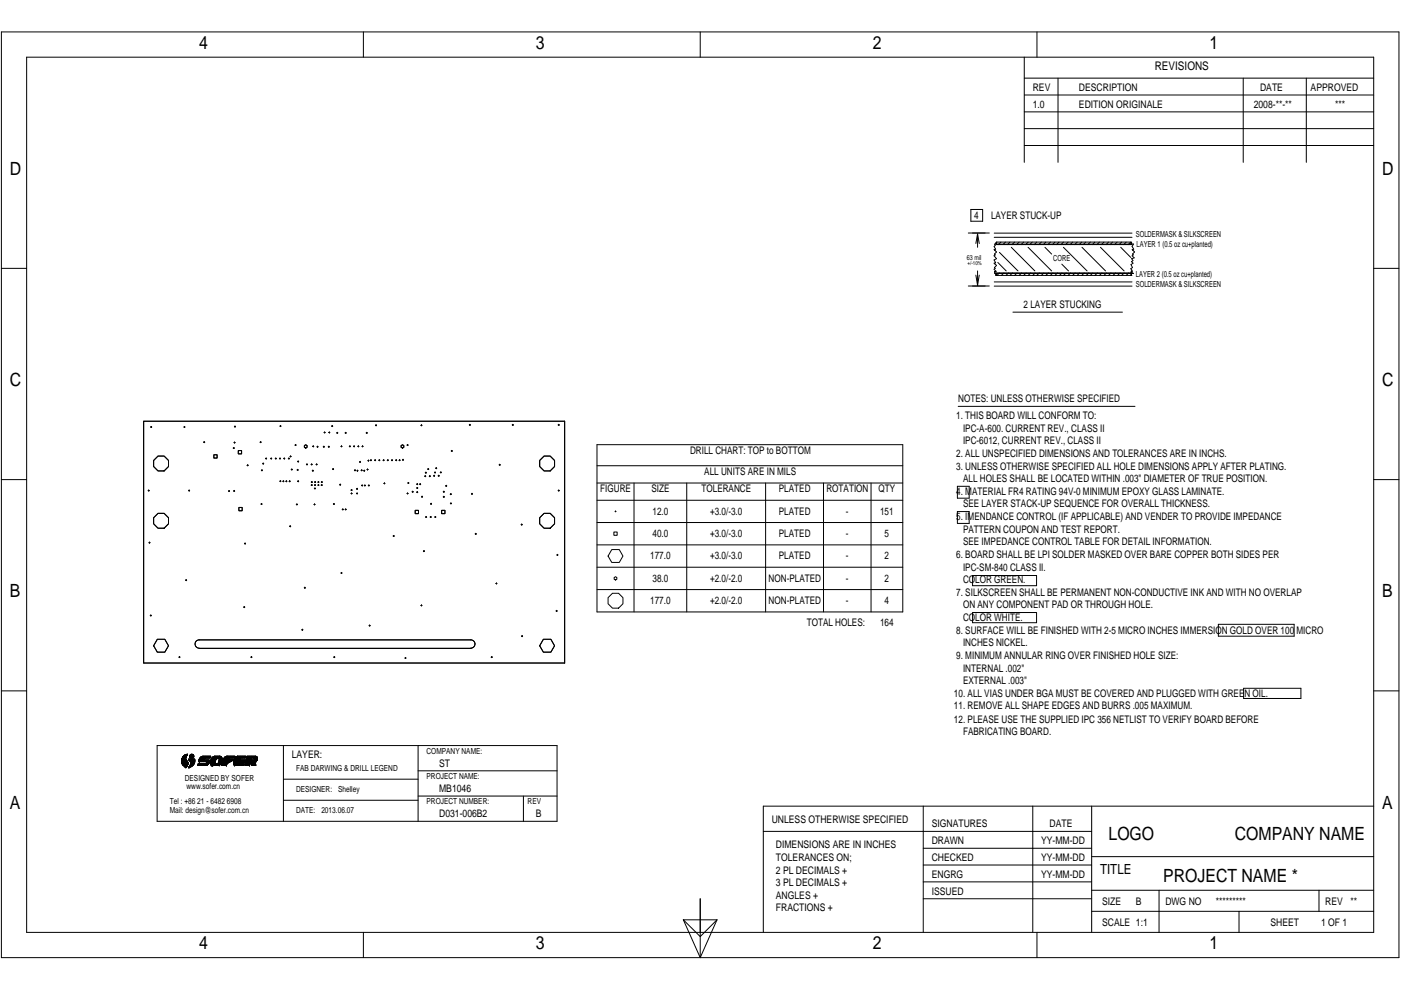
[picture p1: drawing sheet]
<svg xmlns="http://www.w3.org/2000/svg" width="297mm" height="210mm" viewBox="0 0 297 210" stroke-linecap="round" stroke-linejoin="round" font-family="sans-serif">
<g fill="none" stroke="#000" stroke-width=".21">
<path d="M.3 6.8h296.3v196.3h-296.3zM5.6 12.1h285.7v185.7h-285.7zM77 6.8v5.3M148.5 6.8v5.3M217.2 12.1v22.3M217.2 16.6h74.1M219.9 6.8v5.3M224.3 16.6v17.8M263.6 16.6v17.8M277 16.6v17.8M217.2 30.9h74.1M217.2 27.3h74.1"/>
<path d="M217.2 23.7h74.1M217.2 20.2h74.1M.3 56.9h5.3M205.3 49.4h4.5M205.8 44.4h2.5v2.5h-2.5zM206.9 58.4l.4 2.1M207.3 57.5v3M207.3 49.6v2.9M207.3 49.6l-.4 2M207.3 49.6l.3 2M207.6 58.4l-.3 2.1M210.8 55.2l.3 .5"/>
<path d="M210.8 57.1l.4 .5M210.8 54.3l.5 .6-.5 .2M210.8 50.3h29.2M210.8 59.8h29.2M210.8 49.4h29.2M210.8 53l.5 .4-.5 .5 .2 .2-.2 .2M211.1 55.7l-.3 .1 .5 .5-.5 .4 .2 .2-.2 .2M211.1 52.9l-.3 .1 .2 .2M211.1 51.6l.2-.1-.2 .1M211.1 51.6l.2 .3h28.7l-.3-.1M211.4 51.4l-.1 .1 28.6-.1-.2 .2h.3v.2M211.6 55.7l1.7 1.8"/>
<path d="M211.9 57.9l-.5 .5M211.9 53.5l3.9 4M212.2 51.4l-.5 .5M212.8 57.9l-.5 .5M213.2 51.4l-.6 .5M213.8 57.9l-.5 .5M214.1 51.4l-.5 .5M214.4 52.5l5 5M214.7 57.9l-.6 .5M215.1 51.4l-.5 .5M215.6 57.9l-.5 .5M216.1 51.4l-.6 .5"/>
<path d="M216.6 57.9l-.5 .5M217 51.4l-.5 .5M217.6 57.9l-.6 .5M218 52.5l5 5M218 51.4l-.5 .5M218.5 57.9l-.5 .5M218.9 51.4l-.6 .5M219.5 57.9l-.5 .5M219.8 51.4l-.5 .5M220.4 57.9l-.6 .5M220.8 51.4l-.5 .5M221.3 57.9l-.5 .5"/>
<path d="M221.5 52.5l1.5 1.4M221.7 51.4l-.5 .5M222.3 57.9l-.6 .5M222.7 51.4l-.5 .5M223.2 57.9l-.5 .5M223.7 51.4l-.6 .5M224.2 57.9l-.5 .5M224.5 51.4l-.5 .5M225.1 56l1.4 1.5M225.2 57.9l-.6 .5M225.5 52.5l5 5M225.5 51.4l-.5 .5"/>
<path d="M226 57.9l-.5 .5M226.5 51.4l-.6 .5M227 57.9l-.5 .5M227.4 51.4l-.5 .5M228 57.9l-.6 .5M228.4 51.4l-.5 .5M228.9 57.9l-.5 .5M229.4 51.4l-.6 .5M229.4 52.5l5 5M229.9 57.9l-.5 .5M230.2 51.4l-.5 .5M230.8 57.9l-.5 .5"/>
<path d="M231.2 51.4l-.6 .5M231.7 57.9l-.5 .5M232.1 51.4l-.5 .5M232.7 57.9l-.6 .5M233.1 51.4l-.5 .5M233.3 52.5l5 5M233.6 57.9l-.5 .5M234.1 51.4l-.6 .5M234.6 57.9l-.5 .5M235 51.4l-.5 .5M235.6 57.9l-.6 .5M235.9 51.4l-.6 .5"/>
<path d="M236.5 57.9l-.5 .5M236.9 51.4l-.6 .5M237.5 57.9l-.5 .5M237.6 52.5l2.2 2.1M237.8 51.4l-.5 .5M238.4 57.9l-.6 .5M238.8 51.4l-.6 .5M239.3 57.9l-.5 .5M239.7 58.4l.2-.5h-28.8l.2 .1-.2 .4h28.9M239.7 51.4l-.5 .5M240 52.3l.3-.5h-29.4l.1 .3-.2 .2 .3 .6M240 54.3l.5 .4-.6 .2 .3 .3"/>
<path d="M240 52.3l.4 .6-.4 .1 .3 .2M240.1 53l.5 .4-.5 .5 .2 .2-.3 .2M240.2 55.3l-.3 .2 .3 .3-.4 .3 .3 .6-.3 .3 .2 .3-.2 .3 .3 .1-.3 .1 .5 .2h-29.4v-.4h.3l-.3 .2M291.3 56.9h5.3M205.3 60.7h4.5M210.8 60.7h29.2M214.8 66.2h23.2M31.9 90.6h.3M32.1 90.4v.3M39 90.6h.2M39.1 90.4v.3M43.2 93.8h.2"/>
<path d="M43.3 93.7v.2M45.3 96.5h.7v.7h-.7zM49.4 95h.3M49.6 94.9v.2M49.6 93.9h.2M49.7 90.5h.2M49.7 93.7v.3M49.8 90.4v.2M50.5 95.6h.7v.7h-.7zM52.4 98.7h.2M52.5 98.6v.2M55.1 93.8h.3"/>
<path d="M55.3 93.7v.2M55.4 99.8h.2M55.5 99.6v.3M55.7 98.3h.2M55.8 98.2v.2M56.3 97.3h.2M56.4 97.1v.3M57.4 97.3h.2M57.5 97.1v.3M58.4 97.3h.2M58.5 97.1v.3M59.2 97.3h.3"/>
<path d="M59.3 90.4h.3M59.4 97.1v.3M59.5 90.3v.2M60.2 97.3h.2M60.3 97.1v.3M61.1 97.3h.3M61.3 97.1v.3M61.5 96.8h.2M61.6 96.7v.2M61.7 99.6h.3M61.9 99.5v.2M62.5 94.4h.3"/>
<path d="M62.7 94.3v.2M63 99.7h.2M63.1 97.9h.2M63.1 99.5v.3M63.2 97.8v.2M64.5 94.5l.3-.2 .3 .2v.4l-.3 .1-.3-.1zM65 98.5h.2M65.1 98.4v.2M66 98.5h.2M66.1 98.4v.2M66.2 99.8h.2M66.3 94.7h.2"/>
<path d="M66.3 99.7v.2M66.4 94.6v.2M67 98.5h.2M67.1 98.4v.2M67.2 94.8h.2M67.3 94.6v.3M68.5 94.8h.3M68.7 94.6v.3M68.7 91.7h.2M68.8 91.6v.2M69.6 94.8h.2M69.7 91.7h.2"/>
<path d="M69.7 94.6v.3M69.8 91.6v.2M70.3 90.4h.2M70.4 90.3v.2M70.5 99.5h.2M70.6 99.4v.2M71.4 91.8h.2M71.5 91.7v.2M72.3 94.7h.2M72.4 94.6v.2M73.2 91.8h.2M73.3 91.7v.2"/>
<path d="M74.1 94.7h.2M74.2 94.6v.2M74.9 94.7h.3M75.1 94.6v.2M75.1 99.8h.3M75.3 99.6v.3M75.7 99.8h.2M75.8 99.7v.2M75.9 94.7h.2M76 94.6v.2M76.2 98h.3M76.3 97.9v.2"/>
<path d="M76.6 99.8h.2M76.7 99.6v.3M76.7 94.7h.3M76.9 94.6v.2M77.1 99.8h.2M77.2 99.7v.2M77.6 91.8h.3M77.8 91.7v.2M77.8 99.6h.2M77.9 99.5v.2M78 97.7h.2M78.1 97.6v.2"/>
<path d="M78.5 97.6h.3M78.7 97.5v.2M79.4 97.6h.2M79.5 97.5v.2M79.6 90.2h.2M79.7 90.1v.2M80.3 97.6h.2M80.4 97.5v.2M81.2 97.6h.2M81.3 97.5v.2M82.1 97.6h.2M82.2 97.5v.2"/>
<path d="M83 97.6h.2M83.1 97.5v.2M83.9 97.6h.2M84 97.5v.2M84.6 97.6h.2M84.7 97.5v.2M85 94.5l.3-.2 .3 .2v.4l-.3 .1-.3-.1zM85.3 97.5h.3M85.4 97.4v.2M86.3 94.4h.2M86.4 94.3v.2M89.2 90.2h.3"/>
<path d="M89.4 90.1v.2M90.7 99.5h.2M90.8 99.4v.2M92.4 99.3h.2M92.5 99.2v.2M95.7 95.7h.2M95.8 95.5v.3M99.5 90.1h.2M99.6 90v.2M105.8 98.6h.3M106 98.5v.2M108.6 90.1h.2"/>
<path d="M108.7 90v.2M118.3 90.1h.3M118.5 90v.2M119.7 89.3h-89.2v51.3h89.2M119.7 89.3v51.3M126.6 94.3h64.8v35.5h-64.8zM126.6 98.8h64.8M203.2 86.2h37.4M.3 101.7h5.3M31.4 104.1h.2M31.5 103.9v.3M31.6 115.1h.2"/>
<path d="M31.7 115v.2M40 104.1h.2M40.1 103.9v.3M48.4 104.2h.3M48.6 104v.3M49.5 104.1h.3M49.7 104v.2M50.6 107.6h.7v.7h-.7zM51.8 115.3h.3M52 115.2v.2M55.3 106.9h.3M55.5 106.8v.2"/>
<path d="M59.3 102.1h.3M59.5 101.9v.3M60 102.1h.2M60.1 102v.2M60.6 102.1h.2M60.7 102v.2M61.3 102.1h.2M61.4 111.6h.2M61.4 102v.2M61.5 111.5v.2M62.8 107h.3M62.9 106.9v.2"/>
<path d="M63.1 102.1h.2M63.2 102v.2M66 102.9h.2M66 102.3h.2M66.1 102.8v.2M66.1 102.1v.3M66.6 107h.2M66.7 103.6h.2M66.7 102.9h.2M66.7 106.9v.2M66.7 102.3h.2M66.8 103.5v.2"/>
<path d="M66.8 102.8v.2M66.8 102.1v.3M67.4 102.3h.2M67.4 102.9h.2M67.5 102.1v.3M67.5 102.8v.2M68.1 102.9h.2M68.1 102.3h.2M68.2 102.8v.2M68.2 102.1v.3M70.7 106.9h.2M70.8 106.8v.2"/>
<path d="M72 102.8h.2M72.1 102.7v.2M72.6 108.1h.2M72.7 107.9v.3M73.2 108.1h.2M73.3 107.9v.3M74.4 104.7h.3M74.4 103.9h.3M74.5 103.8v.3M74.5 104.5v.3M75.6 104.7h.2M75.6 103.7h.2"/>
<path d="M75.7 103.6v.2M75.7 104.5v.3M76.7 103h.2M76.8 102.8v.3M77.2 103h.3M77.4 102.8v.3M78.1 103h.2M78.2 102.8v.3M81.4 102.5h.2M81.5 102.4v.2M83.4 113.7h.2M83.5 113.6v.2"/>
<path d="M86.3 104.7h.2M86.4 104.5v.3M86.5 102.4h.2M86.6 102.3v.3M87.4 104.3h.2M87.5 104.2v.2M88 108.2h.7v.7h-.7zM88.3 104.4h.3M88.3 102.7h.3M88.3 103.5h.3M88.5 102.6v.2M88.5 103.4v.2"/>
<path d="M88.5 104.3v.2M89 102.7h.2M89.1 102.6v.2M89.4 105.4h.2M89.5 105.2v.3M89.8 116.9h.2M89.9 116.8v.2M90 101h.3M90.2 100.9v.2M90.2 100.3h.2M90.2 109.7h.3M90.3 100.1v.3"/>
<path d="M90.4 109.5v.3M91 101h.2M91.1 100.9v.2M91.2 109.7h.2M91.3 106.9h.2M91.3 109.5v.3M91.4 106.7v.3M91.9 100.9h.3M92.1 100.8v.2M92.1 100.2h.2M92.2 109.7h.2M92.2 100.1v.2"/>
<path d="M92.3 109.5v.3M92.9 100.9h.2M93 100.8v.2M93.3 100.2h.3M93.5 100.1v.2M93.6 108.2h.7v.7h-.7zM94 104.3h.2M94 105.4h.2M94.1 104.2v.2M94.1 105.3v.2M94.5 103.1h.2M94.6 102.9v.3"/>
<path d="M95.5 104.8h.2M95.5 106.8h.2M95.6 104.7v.2M95.6 106.7v.2M99.9 104.8h.3M100.1 104.6v.3M100.8 113.2h.2M100.9 113.1v.2M110.5 111.3h.2M110.6 111.1v.3M118.1 117.7h.2M118.2 117.6v.2"/>
<path d="M118.3 104.1h.3M118.5 103.9v.3M126.6 115.6h64.8M126.6 110.8h64.8M126.6 106.1h64.8M126.6 102.4h64.8M129.7 116.6h1.6l.8 1.3-.8 1.4h-1.6l-.8-1.4zM130.2 112.8h.6v.7h-.6zM130.4 108.5h.2M130.5 108.4v.2M134.4 102.4v27.4M145.6 102.4v27.4"/>
<path d="M162.3 102.4v27.4M174.6 102.4v27.4M184.7 102.4v27.4M203 108.5h2.5v2.5h-2.5zM203 103.1h2.5v2.6h-2.5zM291.3 101.7h5.3M31.9 130.6h.2M32 130.4v.3M33.4 135.6h1.5l.8 1.4-.8 1.3h-1.5l-.8-1.3zM37.9 139.4h.3M38.1 139.3v.2M39.3 123.1h.3"/>
<path d="M39.5 122.9v.3M42.2 137.5h57.6h-57.6M51.7 128.8h.2M51.8 128.7v.2M53.2 139.4h.2M53.3 139.3v.2M64 133.6h.2M64.1 133.5v.2M64.5 124.7h.2M64.6 124.5v.3M70.8 139.4h.2M70.9 139.3v.2"/>
<path d="M72.3 121.5h.2M72.4 121.4v.2M78.3 132.7h.2M78.4 132.6v.2M85.8 139.6h.3M86 139.4v.3M89.2 128.4h.3M89.4 128.3v.2M99.8 135.7a.88 .88 0 0 1 .9 .9 .88 .88 0 0 1-.9 .9 .88 .88 0 0 0 .9-.9 .88 .88 0 0 0-.9-.9zM99.8 135.7h-57.6a.88 .88 0 0 0-.8 .9 .88 .88 0 0 0 .8 .9M104.1 139.4h.3M104.3 139.3v.2"/>
<path d="M105.1 123.8h.3M105.3 123.6v.3M110.6 134.9h.2M110.7 134.8v.2M115.2 135.6h1.6l.8 1.4-.8 1.3h-1.6l-.8-1.3zM117.9 129.6h.2M118 129.5v.2M126.6 125.1h64.8M126.6 120.3h64.8M130.2 122.5l.3-.2 .3 .2v.4l-.3 .1-.3-.1zM206.2 122.1h13.6v2.1h-13.6zM206.2 129.9h13.6v2.2h-13.6z"/>
<path d="M258.3 132.4h16.1v2.5h-16.1zM.3 146.5h5.3M33.3 158.1h84.8v16.1h-84.8zM39.6 160l-1 1.1M39.6 160h.1M39.7 160l-1.2 1.1M39.7 160h.1M39.7 160l-1.2 1.2M39.7 160v.1M39.7 160h-.2M40.5 160l-.3 .3M40.6 160l-.4 .3"/>
<path d="M40.6 160l-.4 .4M40.7 160l-.5 .5M40.8 160l-.6 .6M40.8 160l-.5 .7M60.1 158.1v16.1M88.6 158.1v16.1M263.7 146h12.1v2.1h-12.1zM291.3 146.5h5.3M38.5 161.5h.1M38.5 161.4h.1M38.5 161.3h.1M38.5 161.2h.1"/>
<path d="M38.5 161.1h.1M38.5 161.1v.5M38.5 161.6h.1M38.6 161h.1M38.6 161.1h.1M38.6 161.7h.1M38.6 161.6h.1M38.6 161.6v.3M38.6 160.9h.1M38.6 161.8h.1M38.6 160.9v.2M38.6 161.9h.1"/>
<path d="M38.6 160.8h.1M38.6 161.9v.1M38.6 160.8v.1M38.6 162h.1M38.7 160.8h.1M38.7 160.7h.1M38.7 162h.1M38.7 162v.1M38.7 160.7l-.1 .1M38.7 162.1h.1M38.7 160.7v.1M38.7 160.6h.1"/>
<path d="M38.7 162.1l.1 .1M38.8 160.6h.1M38.8 160.6l-.1 .1M38.8 162.2h.1M38.8 162.1h.1M38.8 160.5h.1M38.8 160.6h-.1M38.8 160.5v.1M38.8 162.2l.1 .1M38.8 162.3h.1M38.9 160.5h.1M38.9 160.4h.1"/>
<path d="M38.9 160.4l-.1 .1M38.9 162.3h.1M38.9 162.3l.1 .1M38.9 162.4h.1M39 160.4h.1M39 160.3h.1M39 160.3l-.1 .1M39 162.4h.1M39 162.4v.1M39 162.5h.1M39.1 160.3h-.1M39.1 160.3h.1"/>
<path d="M39.1 162.5h.1M39.1 160.2h.1M39.1 160.3l-.3 .2M39.2 160.2h.1M39.2 160.2l-.1 .1M39.2 162.5h.1M39.2 162.6h.1M39.2 162.5v.1M39.2 160.2l-.5 .5M39.2 160.1v.1M39.2 160.1h.1M39.2 162.6h.2"/>
<path d="M39.3 160.1h.1M39.3 162.6h.1M39.3 160.1l-.6 .6M39.3 160.1h-.1M39.4 161l-.8 .8M39.4 160.8l-.8 .9M39.4 160.9l-.8 .8M39.4 160.7l-.9 .9M39.4 160.8l-.9 .8M39.4 160.1h.1M39.4 160.1l-.8 .7M39.4 161h.1"/>
<path d="M39.4 160.9h.1M39.4 160.8h.1M39.4 160.7h.1M39.4 162.7h.1M39.4 162.6h.1M39.4 162.6v.1M39.4 160.6l-.9 .9M39.4 160.6h.1M39.4 160.6v.5M39.4 160.6v.1M39.4 161.1h.1M39.4 161.1l-.8 .8"/>
<path d="M39.4 161.1l-.8 .7M39.4 160.5l-.9 1M39.4 160.5h.1M39.4 161.1l.1 .1M39.4 160.1l-.8 .8M39.4 161.2h.1M39.5 161.2l-.9 .8M39.5 160.1h.1M39.5 160h.1M39.5 160.1h-.2M39.5 160v.1M39.5 160.5h.1"/>
<path d="M39.5 160.4h.1M39.5 160.4l-.1 .2M39.5 161.2h.1M39.5 162.7h.1M39.5 160.4l-.1 .1M39.5 162.6h.1M39.5 161.2v.1M39.5 161.2l-.8 .8M39.5 160.4l-1 1M39.5 160.3h.1M39.5 161.2l-.8 .9M39.5 161.3h.1"/>
<path d="M39.5 160.3v.1M39.5 162.6v.1M39.5 160.3l-1 1M39.5 161.3l-.8 .8M39.6 160.2h.1M39.6 160.3h.1M39.6 160.3h-.1M39.6 160.2l-.1 .1M39.6 162.6h.1M39.6 162.5h.1M39.6 162.5l-.1 .1M39.6 161.3h.1"/>
<path d="M39.6 161.3l-.8 .9M39.6 160l-1 1M39.6 162.5l-.2 .2M39.6 161.3v.1M39.6 162.5l-.1 .2M39.6 161.4h.1M39.6 161.4l-.8 .8M39.6 160.2l-1.1 1M39.6 160.1h.1M39.6 162.4v.1M39.6 160.1v.1M39.6 162.4h.1"/>
<path d="M39.6 161.4l-.8 .9M39.6 161.4l.1 .1M39.7 161.5l-.8 .8M39.7 160.1h.1M39.7 160.1h-.1M39.7 162.4l-.3 .3M39.7 162.4h.1M39.7 162.4h-.1M39.7 161.5h.1M39.7 162.3h.1M39.7 162.3l-.1 .1M39.7 161.5v.1"/>
<path d="M39.7 162.3l-.3 .3M39.7 161.6l-.8 .8M39.7 162.3v.1M39.7 161.6h.1M39.7 161.6l-.7 .8M39.7 162.2h.1M39.8 162.2h.1M39.8 162.2l-.1 .1M39.8 161.6h.1M39.8 162.2l-.5 .4M39.8 161.6l-.8 .8M39.8 161.7h.1"/>
<path d="M39.8 161.6v.2M39.8 161.7l-.8 .8M39.8 162.1h.1M39.8 162.1l-.5 .5M39.8 161.8l-.7 .7M39.8 161.8h.1M39.8 162.1v.1M39.9 162l-.6 .6M39.9 161.9l-.7 .7M39.9 162l-.7 .6M39.9 161.8l-.8 .7M39.9 162h.1"/>
<path d="M39.9 161.9h.1M39.9 161.8h.1M39.9 161.8v.2M40 161h.1M40 161h1.3l-.8 .8M40 161v.1M40 161.1h.1M40 162.8h.1M40.1 162.8h.1M40.1 162.7h.1M40.1 161.1h.1M40.1 161.1v.1"/>
<path d="M40.1 161l-.1 .1M40.1 162.7v.1M40.1 162.7l-.1 .1M40.1 161.2h.1M40.1 162.6h.1M40.1 162.6v.1M40.2 162.6h.1M40.2 162.5h.1M40.2 161.2h.1M40.2 161.3h.1M40.2 161.2v.1M40.2 162.5v.1"/>
<path d="M40.2 161.3l.1 .1M40.2 162.4h.1M40.2 161l-.1 .2M40.3 162.4h.1M40.3 162.4l-.1 .1M40.3 161.4h.1M40.3 162.4h-.1M40.3 161l-.2 .2M40.3 162.3h.1M40.3 162.3v.1M40.3 161.4l.1 .1M40.3 162.2h.1"/>
<path d="M40.3 161.5h.1M40.4 162.2h.1M40.4 162.2l-.1 .1M40.4 161l-.3 .2M40.4 161.5h.1M40.4 161.5v.1M40.4 162.1h.1M40.4 162.1v.1M40.4 161.6h.1M40.4 161.6l.6-.6-.6 .6M40.4 160l-.1 .2M40.4 161.6v.5"/>
<path d="M40.4 162l.9-.8-.9 .9M40.4 162h.1M40.4 161l-.2 .3M40.4 161.7h.1M40.5 161.9l.8-.8-.8 .8M40.5 161.9h.1M40.5 161.8h.1M40.5 161.7h.1M40.5 161l-.3 .3M40.6 161l-.3 .3M40.6 161l-.3 .4M40.7 160.9l.4-.5-.4 .5"/>
<path d="M40.7 161l-.4 .4M40.8 161l-.4 .5M40.9 161l-.5 .5M40.9 160.1l-.6 .6 .7-.6M41 160.1l-.6 .7 .6-.6M41 162.2l-.2 .3M41 161l-.6 .6M41.1 160.2l-.7 .6M41.1 160.6l-.2 .2M41.1 160.3l-.6 .6M41.1 160.3l-.5 .6M41.1 160.4l-.5 .5"/>
<path d="M41.1 160.5l-.3 .4 .3-.3M41.1 162.1l-.4 .5M41.1 161l-.7 .7M41.2 162l-.6 .6M41.2 161l-.7 .8M41.2 161.9l-.7 .7M41.2 161.9l-.8 .8M41.2 161l.1 .2a1.37 1.37 0 0 1-1.3 1.5M41.3 161l-.8 .8M41.3 161.8l-.9 .9M41.3 161.1l-.8 .9M41.3 161.6l-1.1 1.2"/>
<path d="M41.3 161.7l-1 1M41.3 161.5l-1.2 1.3M41.3 161.5l-1.2 1.2M41.3 161.4l-1.2 1.2M41.3 161.3l-1 1.1M41.3 161.3l-1 1M41.3 161.2l-.9 1M42.1 162l-.1 .1M42.2 162l-.2 .2M42.2 161.4v.1M42.2 161.3h.1M42.2 162l-.3 .2"/>
<path d="M42.2 161.4h.1M42.2 161.1v.3M42.2 162.3l.5-.3-.4 .3M42.2 161.5h.1M42.2 162l-.3 .3M42.3 161l-.1 .1M42.3 161.5h.1M42.3 161.5l1.1-1.1-1.1 1.1M42.3 161.5h1.5M42.4 162l-.4 .3M42.5 162l-.4 .3 .3-.3M42.6 162l-.4 .3"/>
<path d="M42.7 160.5l-.4 .4M42.7 162l-.3 .3M42.8 160.5l-.5 .5M42.8 160.4l-.5 .6M42.8 160.4l-.6 .7M42.9 160.4h-.1M42.9 162l-.5 .3M42.9 160.4l-.7 .7M43 162l-.5 .3M43 160.4l-.8 .8M43 162l-.4 .3M43.1 162l-.4 .3"/>
<path d="M43.1 160.4l-.9 .9M43.2 161.5l.3-.3-.3 .3M43.2 162l-.4 .3M43.2 160.4l-1 1M43.2 161.1l-.4 .4 .4-.3M43.2 161.1l-.5 .4M43.2 161.1h.1M43.2 161v.2M43.2 161.2h.1M43.2 161.2h1.1M43.2 161l-.6 .5 .6-.5M43.3 161.2l-.4 .3"/>
<path d="M43.3 160.9l-.1 .1M43.3 162l-.4 .3M43.3 160.4l-1.1 1.1M43.3 161.2l-.3 .3M43.3 161.5l.4-.3-.3 .3M43.4 161.2l-.4 .3M43.4 162l-.5 .3M43.4 162l-.4 .3M43.5 161.2l-.4 .3M43.5 161.5l.3-.3-.3 .3M43.5 160.8h-.1M43.5 160.4l-1.2 1.1"/>
<path d="M43.5 160.8h.1M43.5 160.4l-1.1 1.1M43.5 162l-.4 .3 .4-.3M43.6 162h-1.6l-.1 .3M43.6 161.9h.1M43.6 161.2l-.4 .3M43.6 160.4l-1.2 1.1M43.7 161.9h-.1M43.7 161.9l-.5 .4 .4-.4M43.7 160.4l-1.2 1.1M43.7 161.5l.3-.3-.3 .3M43.7 162.3l.7-.7-.7 .7"/>
<path d="M43.7 161.9h.1M43.7 161.2l-.3 .3M43.7 162.3h-1.8M43.7 160.4l-1.1 1.1M43.8 161.5h.1M43.8 161.8l-.1 .1M43.8 162.3h-.1M43.8 160.4l-.5 .5 .1-.1M43.8 161.8h.1M43.8 161.6h.1M43.8 161.5v.3M43.8 160.4l-.4 .4"/>
<path d="M43.8 161.7h.1M43.8 162.3h.1M43.9 160.8l.3-.4-.3 .4M43.9 160.4l-.4 .4M43.9 161.2l-.3 .3M44 161.2l-.4 .3M44 162.2h.1M44 162.2l-.2 .1M44 160.4l-.4 .4M44 160.4l-.3 .4 .4-.4M44.1 161.2l-.3 .3M44.2 162.1h.1"/>
<path d="M44.2 160.4l-.4 .4M44.2 161.2l-.4 .4M44.3 161.2l-.5 .5M44.3 161.2l.1 .1M44.3 161.9l-.3 .3M44.3 161.2h.1M44.3 160.4l-.4 .4M44.3 161.2l-.5 .6M44.3 161.9l-.1 .1M44.3 161.9l-.4 .4M44.4 161.8l-.6 .5M44.4 161.3l-1.1 1"/>
<path d="M44.4 161.3h.1M44.4 161.8h.1M44.4 161.7l-.6 .6M44.4 161.4h.1M44.4 161.7v.1M44.4 161.3v.4M44.4 161.4l-.9 .9M44.4 160.4l-.4 .4M44.4 161.5l-.8 .8M44.4 161.4l-1 .9M44.5 160.4l-.4 .4M44.6 160.4l-.5 .4"/>
<path d="M44.6 160.7v.1M44.6 160.8h-1.1M44.6 161.8h.1M44.6 161.7h.1M44.6 161.6h.1M44.6 161.6v.4M44.6 160.6l-.1 .2M44.6 160.4l-.4 .4M44.6 162h.1M44.6 161.9h.1M44.6 162l.1 .1M44.7 161.5h.1"/>
<path d="M44.7 161.6h.1M44.7 160.5l-.3 .3M44.7 162.1h.1M44.7 162.1v.1M44.7 160.4l-.1 .4M44.7 160.4h-1.8M44.7 160.4l-.4 .4M44.7 161.4l1-1-1 1.1M44.7 161.4h.1M44.7 161.4l-.1 .2M44.7 161.4v.1M44.7 162.2h.1"/>
<path d="M44.7 161.3h.1M44.7 162.2l.1 .1M44.7 161.2h.1M44.7 161.2v.2M44.8 161.1h.1M44.8 161.2h.1M44.8 162.2h.1M44.8 161v.2M44.8 162.3h.1M44.8 162.2v.1M44.8 161h.1M44.8 162.3h.2"/>
<path d="M44.9 162.3h.1M44.9 160.9h.1M44.9 161h.1M44.9 161h-.1M44.9 160.8h.1M44.9 160.8v.2M44.9 160.8v.1M45 162.3h.1M45 160.8h.1M45 160.8h-.1M45 160.7h.1M45 162.3h1.3"/>
<path d="M45 160.7v.1M45.1 162.3h.1M45.1 160.7h.1M45.1 160.7h-.1M45.1 160.6h.1M45.1 160.6l-.1 .1M45.1 160.6v.1M45.2 160.6h.1M45.2 160.5h.1M45.2 160.5l-.2 .3M45.3 160.5h.1M45.3 160.5h-.1"/>
<path d="M45.3 160.5l-.4 .4M45.4 160.5h.1M45.4 160.4h.1M45.4 160.4v.1M45.4 160.4l-.6 .6M45.4 160.4l-.6 .7M45.5 160.4h.1M45.5 160.4h1.1M45.5 160.4l-.2 .1M45.5 160.4l-.7 .8M45.6 160.4h.1M45.6 161.7l-.6 .6"/>
<path d="M45.6 161.8l-.6 .5M45.6 161.8l-.5 .5M45.6 161.8h.1M45.6 161.6h.1M45.6 161.7h.1M45.6 161.6v.2M45.6 161.6l-.7 .7M45.6 161.5h.1M45.6 161.9h.1M45.6 161.8v.1M45.6 160.4l-.9 .9M45.6 161.9l-.4 .4"/>
<path d="M45.6 161.5l-.7 .8M45.7 161.9l-.5 .4 .5-.4M45.7 161.5l-.9 .8M45.7 161.9h.1M45.7 161.4h.1M45.7 161.5h.1M45.7 161.4l-.1 .2M45.7 161.4l-.9 .9M45.7 161.3l-.9 .9M45.7 161.3h.1M45.7 161.2l-1 1M45.7 161.2h.1"/>
<path d="M45.7 161.2v.2M45.7 161.9l-.4 .4M45.7 161.1l-1 1M45.7 161.1h.1M45.7 162h.1M45.7 161.9v.1M45.7 161h.1M45.8 162h.1M45.8 161h.1M45.8 161l-.1 .2M45.8 162l-.4 .3M45.8 160.4l-1.1 1.1"/>
<path d="M45.8 160.9h.1M45.9 160.4l-1.2 1.2M45.9 162h.1M45.9 160.9h.1M45.9 160.4l-1.3 1.3M45.9 160.8h.1M45.9 162l-.4 .3M45.9 160.8v.1M45.9 160.8l-.1 .1M46 162h.1M46 162l-.4 .3M46 160.8h.1"/>
<path d="M46 160.4l-1.4 1.4M46 160.8h-.1M46.1 162h.1M46.1 160.8h.1M46.1 160.4l-1.5 1.4M46.1 161.9h.1M46.1 162h-.4M46.1 161.9v.1M46.1 161.9l-.4 .4M46.2 160.4l-1.6 1.5M46.2 161.9h.1M46.2 160.8h.1"/>
<path d="M46.2 161.9l-.4 .4M46.2 162.3h.1M46.2 160.4l-1.6 1.6M46.2 161.9h-.1M46.3 160.8h.1M46.3 162.3h.1M46.3 161.9h.1M46.3 160.4l-1.6 1.7M46.3 161.8h.1M46.3 161.9h-.1M46.4 160.8h.1M46.4 162.3h.1"/>
<path d="M46.4 161.8h.1M46.4 161.8h-.1M46.4 161.8l-.1 .1M46.4 160.8h-.4M46.4 161.7h.1M46.4 161.6h.1M46.4 161.6v.2M46.4 160.4l-1.7 1.7M46.4 160.8l.1 .1M46.4 161.5h.1M46.4 160.4l-.4 .4M46.5 160.9h.1"/>
<path d="M46.5 162.3h.1M46.5 161.5h.1M46.5 161.4h.1M46.5 161.4l-.1 .2M46.5 161.3h.1M46.5 161.2h.1M46.5 160.9v.1M46.5 162.3h-.2M46.5 161.1h.1M46.5 161.1v.3M46.5 161h.1M46.5 161v.1"/>
<path d="M46.5 162.2h.1M46.5 162.2v.1M46.5 160.4l-.4 .4M46.5 160.4h.1M46.6 162.2h.1M46.6 160.4h.1M46.6 160.4l-.4 .4M46.6 162.2l-.1 .1M46.6 160.4l-.3 .4M46.6 160.4l.2 .1M46.7 162.2h.1M46.7 162.2h-.1"/>
<path d="M46.7 160.4h.1M46.7 162.1h.1M46.7 160.4l-.4 .4M46.7 162.1v.1M46.8 162.1h.1M46.8 160.4l-.4 .4M46.8 160.4h.1M46.8 160.4v.1M46.8 162.1h-.1M46.8 162.1l-.2 .1M46.8 160.5h.1M46.8 162h.1"/>
<path d="M46.8 162v.1M46.8 160.5l-.3 .3M46.8 161.9h.1M46.8 160.5l-.3 .4M46.9 161.9h.1M46.9 161.9l-.4 .4M46.9 160.5h.1M46.9 160.5v.1M46.9 161.9h-.1M46.9 161.9l-.1 .1M46.9 160.5l-.4 .5M46.9 161.8h.1"/>
<path d="M46.9 160.6h.1M46.9 161.8l-.5 .5M46.9 160.6l-.4 .4M46.9 161.8v.1M46.9 160.6l-.4 .5M46.9 161.7l-.5 .6M46.9 161.7h.1M46.9 160.6l.1 .1M47 161.6h.1M47 161.7h.1M47 161.7l-.7 .6M47 161.6l-.8 .7"/>
<path d="M47 160.7h.1M47 160.6h.1M47 160.7l-.5 .5M47 161.5h.1M47 161.5l-.1 .3M47 161.5l-.9 .8M47 161.4h.1M47 160.7l-.5 .6M47 160.7v.1M47 161.4l-.9 .9M47 160.8l-.5 .6M47 161.3h.1"/>
<path d="M47 160.8h.1M47 161.3v.2M47.1 162.3h.9M47.1 161.3l-1.1 1 1-.9M47.1 161.3l-1.2 1M47.1 160.9l-.6 .6M47.1 160.8l-.6 .6M47.1 160.9l-.7 .6M47.1 160.9l-.7 .7M47.1 161.2l-1.2 1.1M47.1 161.1h.1M47.1 160.9h.1"/>
<path d="M47.1 160.8h.1M47.1 161.3h.1M47.1 161.2h.1M47.1 160.8v.5M47.1 162.3h.1M47.1 161l-.7 .6M47.1 161h.1M47.1 161l-.7 .7M47.1 161.1l-1.3 1.2M47.1 162.1h.1M47.1 162.2h.1M47.1 162.1v.2"/>
<path d="M47.1 162h.1M47.1 162.1l1.7-1.7-1.7 1.7M47.1 161.9h.1M47.1 161.9v.2M47.2 161.9l1.4-1.5-1.4 1.5M47.2 161.8h.1M47.2 161.9h.1M47.2 161.7h.1M47.2 161.6h.1M47.2 161.6v.3M47.2 161.6l1.3-1.2-1.3 1.3M47.2 161.5h.1"/>
<path d="M47.2 161.5l1.2-1.1-1.2 1.1M47.2 161.4h.1M47.2 161.4v.2M47.3 161.4h.1M47.3 161.3h.1M47.3 161.2h.1M47.3 161.2v.2M47.3 161.1h.1M47.3 161.1v.1M47.4 161.1h.1M47.4 161h.1M47.4 161v.1"/>
<path d="M47.4 160.9h.1M47.5 160.9h.1M47.5 160.9l-.1 .1M47.5 160.8h.1M47.5 160.8v.1M47.6 160.7h.1M47.6 160.8h.1M47.6 160.7v.1M47.6 160.7l-.1 .1M47.7 160.6h.1M47.7 160.6l-.1 .1M47.7 160.5l-.2 .3"/>
<path d="M47.8 160.5h.1M47.8 160.5l-.1 .1M47.9 160.5l-.4 .4M47.9 160.5h.1M47.9 160.5l-.2 .1M47.9 160.5l-.5 .5M47.9 160.4h.1M47.9 160.4l-.1 .1M48 160.4h.1M48 160.4l-.6 .7M48 162.3h.1M48 162.2h.1"/>
<path d="M48 160.4l-.7 .7M48 162.2l-.1 .1M48 162.2v.1M48.1 162.1l-.3 .2M48.1 160.4h.1M48.1 162.1h.1M48.1 162l-.3 .3M48.1 160.4h1.7M48.1 160.4l-.2 .1M48.1 162h.1M48.1 162v.2M48.1 160.4l-.8 .8"/>
<path d="M48.1 161.9l-.4 .4M48.1 161.9h.1M48.1 161.8l-.5 .5M48.1 161.8h.1M48.2 160.4h.1M48.2 161.8l-.6 .5M48.2 161.7h.1M48.2 161.8h.1M48.2 161.8h-.1M48.2 161.7l-.1 .3M48.2 161.7l-.7 .6 .7-.6M48.2 161.6l-.7 .7"/>
<path d="M48.2 161.6h.1M48.2 160.4l-.9 .9M48.2 161.6l-.8 .7M48.2 161.5h.1M48.2 161.5v.2M48.2 161.4h.1M48.2 161.5l-.9 .8M48.2 160.4l-.9 1M48.2 161.3h.1M48.2 161.4l-1 .9M48.3 161.2h.1M48.3 161.3h.1"/>
<path d="M48.3 161.2l-.1 .3M48.3 161.3l-1.1 1M48.3 161.2l-1.2 1.1M48.3 160.4l-1 1M48.3 161.1h.1M48.3 161.1l-1.2 1.2M48.3 161h.1M48.3 161v.2M48.3 161.8l.6-.6-.6 .6M48.4 160.9h.1M48.4 160.9l-.1 .1M48.4 161l-1.3 1.2"/>
<path d="M48.4 160.4l-1.2 1.2M48.4 161.3l.2-.1-.2 .2M48.4 161.2h1.2M48.4 161.2l-.1 .7M48.5 160.8h.1M48.5 161.2h-.1M48.5 160.8l-.1 .1M48.5 161.7l.6-.5-.7 .6M48.6 160.4l-1.4 1.4M48.6 160.8h.1M48.6 160.8h-.1M48.6 161.2l-.2 .2"/>
<path d="M48.7 160.8h.1M48.7 161.2l-.3 .3M48.7 160.4l-1.6 1.6M48.7 161.2l-.4 .4M48.8 160.4l-1.7 1.6M48.8 161.2l-.5 .5M48.9 160.4l-1.8 1.8M48.9 160.4l-.5 .5M49 160.4l-.4 .4M49 161.2l-.7 .7M49 161.5l.3-.3-.4 .3M49 161.2l-.6 .6"/>
<path d="M49.1 160.4l-.4 .4M49.1 161.2l-.5 .5M49.2 160.4l-.4 .4M49.2 161.2l-.5 .4M49.3 161.3l.1-.1-.2 .2M49.3 160.4l-.4 .4 .5-.4M49.3 161.2l-.2 .2M49.4 160.4l-.4 .4M49.5 161.2l-.1 .1M49.5 160.4l-.4 .4M49.5 161.8h.1M49.5 161.7h.1"/>
<path d="M49.5 161.9h.1M49.5 161.6h.1M49.5 161.6v.4M49.5 162h.1M49.5 161.2h-.1M49.5 161.5h.1M49.5 162.1h.1M49.5 162l.1 .1M49.6 161.5l1-1.1-1.1 1.1M49.6 160.4l-.5 .4M49.6 161.4h.1M49.6 161.5h.1"/>
<path d="M49.6 161.4l-.1 .2M49.6 162.1h.1M49.6 161.2l-1.3 .7M49.6 161.3h.1M49.6 162.1v.1M49.6 161.2h.1M49.6 162.2h.1M49.6 161.2l.8-.8-.8 .9M49.6 161.2v.2M49.7 161.1h.1M49.7 161.2h.1M49.7 162.2h.1"/>
<path d="M49.7 162.2v.1M49.7 161.1v.1M49.7 160.4l-.5 .4M49.7 161h.1M49.7 160.8h.1M49.7 160.7h.1M49.7 160.4l-.4 .4M49.7 162.3h.1M49.7 160.7l-1.1 .1M49.7 160.7v.1M49.7 160.6h.1M49.7 160.6v.2"/>
<path d="M49.7 160.9h.1M49.7 160.9v.2M49.7 162.3h.3M49.8 160.6l-.2 .2M49.8 160.6h.1M49.8 160.9h.1M49.8 162.3h.1M49.8 160.5h.1M49.8 160.4h.1M49.8 160.4v.2M49.8 160.5l-.3 .3M49.8 160.4l-.4 .4"/>
<path d="M49.8 160.4l-.3 .4M49.8 160.8h.1M49.8 160.8v.1M49.9 160.8h.1M49.9 160.7h.1M49.9 162.3h.1M49.9 160.7l-.1 .1M49.9 160.7v.1M50 162.3h.1M50 160.7h.1M50 160.6h.1M50 160.6l-.1 .1"/>
<path d="M50.1 160.6h.1M50.1 160.5h.1M50.1 160.5l-.1 .1M50.1 160.5l-.3 .3M50.2 160.5h.1M50.2 160.5h-.1M50.2 160.5l-.4 .4M50.2 160.4h.1M50.3 160.4h.1M50.3 160.4l-.6 .6M50.4 160.4l-.7 .7M50.4 160.4h.1"/>
<path d="M50.4 160.4l-.2 .1M50.5 161.8l-.5 .5M50.5 161.8l-.6 .5M50.5 161.7l-.6 .6M50.5 161.7l-.7 .6M50.5 161.6l-.7 .7M50.5 161.8h.1M50.5 161.7h.1M50.5 161.6h.1M50.5 161.6v.2M50.5 161.9l-.5 .4M50.5 161.9h.1"/>
<path d="M50.5 161.8v.1M50.6 161.2h3.3M50.6 161.2h.1M50.6 160.4l-1 1M50.6 161.9l-.5 .4M50.6 161.9h.1M50.6 161.1h.1M50.6 161.1v.1M50.6 161.9l-.4 .4M50.6 161.2l-1 1M50.6 161.1l-1 1M50.6 161h.1"/>
<path d="M50.6 161v.1M50.6 162h.1M50.6 161.9v.1M50.6 161l-1.1 1.1M50.7 161.2l-1 1M50.7 162h.1M50.7 160.9h.1M50.7 160.9l-.1 .1M50.7 160.4l-1.2 1.2M50.7 162l-.3 .3 .4-.3M50.7 162h1.1M50.8 161.2l-1.1 1.1"/>
<path d="M50.8 160.9h.1M50.8 162.3l.4-.3-.4 .3M50.8 160.8h.1M50.8 160.4l-1.3 1.3M50.8 160.8l-.1 .1M50.8 162l-.4 .3 .5-.3M50.8 161.2l-1 1.1M50.9 160.8h.1M50.9 161.2l-1.1 1.1M50.9 160.8h-.1M50.9 161.2l-.4 .4h2.6l.2 .7M50.9 160.4l-1.4 1.4"/>
<path d="M50.9 160.8l.4-.4-.4 .4M50.9 162l-.3 .3M51 160.4l-1.5 1.4M51 160.8h.1M51 161.2l-.5 .4M51 160.8h-.1M51 162l-.4 .3M51 161.2l-.4 .4M51.1 160.4l-1.6 1.5M51.1 162l-.4 .3M51.1 161.2l-.5 .4M51.1 160.4l-1.6 1.6"/>
<path d="M51.2 160.4l-1.7 1.6M51.2 161.2l-.5 .4M51.2 160.4l-1.7 1.7M51.2 161.2l-.4 .4 .5-.4M51.3 161.2l-.4 .4M51.4 162l-.5 .3M51.4 160.4l-.4 .4h1l.1-.4M51.4 160.4l-.3 .4M51.4 161.2l-.4 .4M51.4 160.8l.4-.4-.3 .4M51.5 162l-.4 .3M51.5 161.2l-.4 .4"/>
<path d="M51.5 160.4l-.4 .4M51.6 161.2l-.5 .4M51.6 160.4l-.4 .4M51.6 161.2l-.4 .4M51.6 162l-.4 .3M51.7 162l-.4 .3 .4-.3M51.7 161.2l-.5 .4M51.7 160.4l-.4 .4M51.7 161.2l-.4 .4 .5-.4M51.7 162.2l-.1 .1M51.7 162.2l-.2 .1M51.7 162.1l-.2 .2"/>
<path d="M51.8 162l-.4 .3M51.8 162l-.1 .3h-1.7M51.8 160.4l-.4 .4M51.9 161.2l-.5 .4M51.9 160.4l-.4 .4M52 161.2l-.5 .4M52 161.2l-.4 .4M52 162.1l.3-.3-.3 .3M52 160.4l-.4 .4M52 161.2l-.4 .4 .5-.4M52 160.7v.1M52.1 161.8h.1"/>
<path d="M52.1 161.8l-.2 .5h1M52.1 161.8h.9M52.1 160.6l-.2 .2 .2-.1M52.1 160.5l-.2 .3M52.1 160.4l-.4 .4M52.1 161.8h-.1M52.1 160.4l-.3 .4 .3-.3M52.1 160.4h-1.7M52.1 160.4l-.3 .4M52.2 161.2l-.5 .4M52.2 161.8l-.2 .1M52.2 161.8l-.2 .2"/>
<path d="M52.2 161.2l-.4 .4M52.3 161.8l-.3 .2M52.3 161.2l-.4 .4M52.3 160.6l.3-.2-.3 .3M52.4 161.2l-.5 .4 .5-.4M52.4 161.8l-.4 .4M52.4 160.4v.1M52.5 161.8l-.6 .5M52.5 161.2l-.5 .4M52.5 160.4l-.2 .1M52.5 160.4l-.2 .2M52.6 161.2l-.5 .4"/>
<path d="M52.6 161.8l-.6 .5M52.6 161.2l-.4 .4M52.7 161.8l-.7 .5M52.7 161.2l-.4 .4M52.7 160.4l-.4 .4M52.7 161.8l-.6 .5 .7-.5M52.8 161.2l-.4 .4M52.8 160.4l-.5 .6M52.8 161.2l-.4 .4 .5-.4M52.8 160.4l-.6 .6M52.9 161.8l-.6 .5M52.9 160.4l-.7 .7"/>
<path d="M52.9 162.3h.1M52.9 162.3h-.1M52.9 162.2l-.1 .1M52.9 161.8l-.5 .5M53 160.4l-.7 .7M53 162.1l-.3 .2M53 162l-.3 .3M53 161.2l-.5 .4M53 161.9l-.4 .4M53 161.9l-.5 .4M53 161.8l-.5 .5M53 161.8l-.6 .5"/>
<path d="M53 161.8l-.1 .5M53.1 161.2l-.5 .4M53.1 160.4l-.7 .7M53.1 161.6l.5-.4-.5 .4M53.2 161.2l-.5 .4M53.2 160.4l-.7 .7M53.2 161l-.1 .1M53.2 161.2l-.4 .4M53.2 160.8l-.2 .3M53.2 160.9l-.2 .2M53.3 160.4l-.7 .7M53.3 161.2l-.5 .4"/>
<path d="M53.3 162.3h.9M53.3 160.4l-.6 .7M53.3 162.3l.8-.7-.7 .7M53.4 160.4l-.8 .7M53.4 161.2l-.5 .4M53.4 162.3l.7-.6-.6 .6M53.4 160.4l-.7 .7M53.4 161.2l-.4 .4M53.5 160.4l-.7 .7 .8-.7M53.5 161.2l-.4 .4 .4-.4M53.7 162.3l.5-.4-.5 .4M53.7 160.4l-.7 .7"/>
<path d="M53.7 160.8l.4-.4-.4 .4M53.8 161.2l-.6 .5M53.8 161.2l-.6 .6M53.8 160.4l-.5 .4M53.8 160.8h.1M53.9 161.2h.1M53.9 160.8h.1M53.9 160.8h-.6l-.1 .3h-1M53.9 160.8l.1 .1M53.9 161.1h.1M53.9 161.1v.1M54 161.1h.1"/>
<path d="M54 160.9h.1M54 160.8h.1M54 161h.1M54 161v.1M54 160.9v.1M54 160.4l-.5 .4M54.1 161.5h.1M54.1 161.5l.1 .8M54.1 160.4l-.3 .4M54.1 161.8l-.6 .5M54.2 161.9l-.4 .4 .4-.3M54.2 161.5h.1"/>
<path d="M54.2 160.4l-.4 .4M54.2 162.3h.1M54.2 160.4h.1M54.2 162.1l-.2 .2M54.2 162.1l-.3 .2M54.2 162.2l-.1 .1M54.2 160.4l-.3 .4M54.2 160.4l.2 .1M54.2 160.4h-1.8l-.2 .7M54.3 161.5h.1M54.3 160.4l-.4 .4M54.3 160.4h.1"/>
<path d="M54.3 161.5h-.2M54.3 160.4l-.3 .4M54.3 160.4l.1 .1M54.3 161.4h.1M54.3 160.5h.1M54.4 161.4h.1M54.4 160.5h.1M54.4 161.4l-.1 .1M54.4 160.5l-.4 .4M54.4 160.5l-.4 .5M54.4 160.5l.1 .1M54.4 161.3h.1"/>
<path d="M54.5 161.3h.1M54.5 161.3l-.1 .1M54.5 160.6l-.5 .5M54.5 161.3l-.2 .2M54.5 160.5l-.5 .5M54.5 160.6h.1M54.5 160.6l-1.3 1.3M54.5 160.6v.1M54.5 160.7h.1M54.5 161.2l-.3 .3M54.5 161.2h.1M54.5 161.2v.1"/>
<path d="M54.5 160.7l-1.3 1.3M54.5 160.7v.5M54.5 161.1h.1M54.5 161l-1.2 1.3M54.5 161.1l-1.2 1.2M54.5 160.9l-1.2 1.3 1.2-1.3M54.5 161l-1.2 1.2M54.5 160.8l-1.2 1.3M54.5 160.7l-1.2 1.4M54.5 161h.1M54.5 160.9h.1M54.5 160.8h.1"/>
<path d="M54.5 161.1l-.4 .4M60.1 169.7h28.5M60.1 165.3h28.5M88.6 168.8h29.5M88.6 163.5h29.5M111 168.8v5.4M161.8 176.3h69.7M195.7 171v26.8M195.7 179.9h35.8M219 171v26.8M231.5 171v26.8M291.3 171h-129.5v26.8"/>
<path d="M77 197.8v5.3M144.9 195.1l3.6 3.5 3.5-3.5M144.9 195.1h7.1M144.9 195.1l3.6 8M148.5 190.6v12.5M152 195.1l-3.5 8M195.7 190.6h35.8M195.7 187h35.8M195.7 183.5h35.8M219.9 197.8v5.3M231.5 193.3h59.8M231.5 188.8h59.8"/>
<path d="M231.5 181.7h59.8M245.7 188.8v9M262.7 193.3v4.5M279.7 188.8v4.5"/>
<circle cx="34.1" cy="98.3" r="1.7"/>
<circle cx="116" cy="98.3" r="1.7"/>
<circle cx="34.1" cy="110.5" r="1.7"/>
<circle cx="116" cy="110.5" r="1.7"/>
<circle cx="130.5" cy="127.4" r="1.7"/>
<circle cx="40.6" cy="160.4" r=".43"/>
</g>
<g font-size="3.9">
<text x="42.2" y="10.3">4</text>
<text x="113.6" y="10.3">3</text>
<text x="185" y="10.3">2</text>
<text x="256.5" y="10.3">1</text>
<text x="2.1" y="37.1">D</text>
<text x="293" y="37.1">D</text>
<text x="2.1" y="81.9">C</text>
<text x="293" y="81.9">C</text>
<text x="2.1" y="126.7">B</text>
<text x="293" y="126.7">B</text>
<text x="2.1" y="171.5">A</text>
<text x="293" y="171.5">A</text>
<text x="235" y="178.1">LOGO</text>
<text x="261.8" y="178.1">COMPANY NAME</text>
<text x="246.6" y="187">PROJECT NAME *</text>
<text x="42.2" y="201.3">4</text>
<text x="113.6" y="201.3">3</text>
<text x="185" y="201.3">2</text>
<text x="256.5" y="201.3">1</text>
</g>
<text font-size="3" x="233.2" y="185.3">TITLE</text>
<text font-size="2.5" x="244.8" y="14.8">REVISIONS</text>
<g font-size="2.2">
<text x="219" y="22.8">1.0</text>
<text x="219" y="19.3">REV</text>
<text x="228.8" y="22.8">EDITION ORIGINALE</text>
<text x="228.8" y="19.3">DESCRIPTION</text>
<text x="265.8" y="22.8">2008-**-**</text>
<text x="267.2" y="19.3">DATE</text>
<text x="277.9" y="19.3">APPROVED</text>
<text x="283.1" y="22.8">***</text>
<text x="206.5" y="46.4">4</text>
<text x="210.1" y="46.4">LAYER STUCK-UP</text>
<text x="217" y="65.3">2 LAYER STUCKING</text>
<text x="202.7" y="88.9">1. THIS BOARD WILL CONFORM TO:</text>
<text x="203.2" y="85.3">NOTES: UNLESS OTHERWISE SPECIFIED</text>
<text x="204.2" y="94.2">IPC-6012, CURRENT REV., CLASS II</text>
<text x="204.2" y="91.5">IPC-A-600. CURRENT REV., CLASS II</text>
<text x="146.3" y="96.3">DRILL CHART: TOP to BOTTOM</text>
<text x="149.3" y="100.8">ALL UNITS ARE IN MILS</text>
<text x="202.7" y="99.6">3. UNLESS OTHERWISE SPECIFIED ALL HOLE DIMENSIONS APPLY AFTER PLATING.</text>
<text x="202.7" y="96.9">2. ALL UNSPECIFIED DIMENSIONS AND TOLERANCES ARE IN INCHS.</text>
<text x="127.3" y="104.5">FIGURE</text>
<text x="138.1" y="104.5">SIZE</text>
<text x="148.7" y="104.5">TOLERANCE</text>
<text x="165.1" y="104.5">PLATED</text>
<text x="175.2" y="104.5">ROTATION</text>
<text x="186.3" y="104.5">QTY</text>
<text x="202.7" y="104.9">4. MATERIAL FR4 RATING 94V-0 MINIMUM EPOXY GLASS LAMINATE.</text>
<text x="204.2" y="107.6">SEE LAYER STACK-UP SEQUENCE FOR OVERALL THICKNESS.</text>
<text x="204.2" y="102.3">ALL HOLES SHALL BE LOCATED WITHIN .003&quot; DIAMETER OF TRUE POSITION.</text>
<text x="138.3" y="113.9">40.0</text>
<text x="138.3" y="109.1">12.0</text>
<text x="150.5" y="113.9">+3.0/-3.0</text>
<text x="150.5" y="109.1">+3.0/-3.0</text>
<text x="165.1" y="113.9">PLATED</text>
<text x="165.1" y="109.1">PLATED</text>
<text x="179.3" y="113.9">-</text>
<text x="179.3" y="109.1">-</text>
<text x="186.6" y="109.1">151</text>
<text x="187.6" y="113.9">5</text>
<text x="202.7" y="110.3">5. IMENDANCE CONTROL (IF APPLICABLE) AND VENDER TO PROVIDE IMPEDANCE</text>
<text x="204.2" y="113">PATTERN COUPON AND TEST REPORT.</text>
<text x="137.9" y="118.6">177.0</text>
<text x="150.5" y="118.6">+3.0/-3.0</text>
<text x="165.1" y="118.6">PLATED</text>
<text x="179.3" y="118.6">-</text>
<text x="187.6" y="118.6">2</text>
<text x="202.7" y="118.3">6. BOARD SHALL BE LPI SOLDER MASKED OVER BARE COPPER BOTH SIDES PER</text>
<text x="204.2" y="115.7">SEE IMPEDANCE CONTROL TABLE FOR DETAIL INFORMATION.</text>
<text x="138.3" y="123.4">38.0</text>
<text x="150.5" y="123.4">+2.0/-2.0</text>
<text x="163" y="123.4">NON-PLATED</text>
<text x="179.3" y="123.4">-</text>
<text x="187.6" y="123.4">2</text>
<text x="204.2" y="123.7">COLOR GREEN.</text>
<text x="204.2" y="121">IPC-SM-840 CLASS II.</text>
<text x="137.9" y="128.1">177.0</text>
<text x="150.5" y="128.1">+2.0/-2.0</text>
<text x="163" y="128.1">NON-PLATED</text>
<text x="179.3" y="128.1">-</text>
<text x="187.6" y="128.1">4</text>
<text x="202.7" y="126.4">7. SILKSCREEN SHALL BE PERMANENT NON-CONDUCTIVE INK AND WITH NO OVERLAP</text>
<text x="204.2" y="131.7">COLOR WHITE.</text>
<text x="204.2" y="129">ON ANY COMPONENT PAD OR THROUGH HOLE.</text>
<text x="171" y="132.8">TOTAL HOLES:</text>
<text x="186.6" y="132.8">164</text>
<text x="202.7" y="134.4">8. SURFACE WILL BE FINISHED WITH 2-5 MICRO INCHES IMMERSION GOLD OVER 100 MICRO</text>
<text x="204.2" y="137.1">INCHES NICKEL.</text>
<text x="202.7" y="139.7">9. MINIMUM ANNULAR RING OVER FINISHED HOLE SIZE:</text>
<text x="204.2" y="142.4">INTERNAL .002&quot;</text>
<text x="202.3" y="147.8">10. ALL VIAS UNDER BGA MUST BE COVERED AND PLUGGED WITH GREEN OIL.</text>
<text x="204.2" y="145.1">EXTERNAL .003&quot;</text>
<text x="202.3" y="153.3">12. PLEASE USE THE SUPPLIED IPC 356 NETLIST TO VERIFY BOARD BEFORE</text>
<text x="202.3" y="150.5">11. REMOVE ALL SHAPE EDGES AND BURRS .005 MAXIMUM.</text>
<text x="204.2" y="156">FABRICATING BOARD.</text>
<text x="61.9" y="160.8">LAYER:</text>
<text x="93.1" y="168">MB1046</text>
<text x="93.1" y="162.6">ST</text>
<text x="93.1" y="173.3">D031-006B2</text>
<text x="113.6" y="173.3">B</text>
<text x="163.6" y="174.6">UNLESS OTHERWISE SPECIFIED</text>
<text x="164.5" y="179.9">DIMENSIONS ARE IN INCHES</text>
<text x="197.5" y="179">DRAWN</text>
<text x="197.5" y="175.5">SIGNATURES</text>
<text x="220.7" y="179">YY-MM-DD</text>
<text x="222.5" y="175.5">DATE</text>
<text x="164.5" y="185.3">2 PL DECIMALS +</text>
<text x="164.5" y="182.6">TOLERANCES ON;</text>
<text x="197.5" y="182.6">CHECKED</text>
<text x="220.7" y="182.6">YY-MM-DD</text>
<text x="164.5" y="190.6">ANGLES +</text>
<text x="164.5" y="187.9">3 PL DECIMALS +</text>
<text x="197.5" y="189.7">ISSUED</text>
<text x="197.5" y="186.2">ENGRG</text>
<text x="220.7" y="186.2">YY-MM-DD</text>
<text x="233.7" y="192">SIZE</text>
<text x="240.8" y="192">B</text>
<text x="247.1" y="192">DWG NO</text>
<text x="257.8" y="192">*********</text>
<text x="281" y="192">REV</text>
<text x="286.3" y="192">**</text>
<text x="164.5" y="193.3">FRACTIONS +</text>
<text x="233.7" y="196.4">SCALE 1:1</text>
<text x="269.4" y="196.4">SHEET</text>
<text x="280.1" y="196.4">1 OF 1</text>
</g>
<g font-size="1.8">
<text x="240.8" y="50.2">SOLDERMASK &amp; SILKSCREEN</text>
<text x="241" y="52.4">LAYER 1 (0.5 oz cu+planted)</text>
<text x="223.3" y="55.3">CORE</text>
<text x="240.8" y="58.8">LAYER 2 (0.5 oz cu+planted)</text>
<text x="240.8" y="60.9">SOLDERMASK &amp; SILKSCREEN</text>
<text x="90.4" y="159.9">COMPANY NAME:</text>
<text x="39.2" y="165.6">DESIGNED BY SOFER</text>
<text x="39.6" y="167.4">www.sofer.com.cn</text>
<text x="62.8" y="168">DESIGNER:</text>
<text x="62.8" y="163.5">FAB DARWING &amp; DRILL LEGEND</text>
<text x="71.7" y="168">Shelley</text>
<text x="90.4" y="165.3">PROJECT NAME:</text>
<text x="36" y="172.4">Mail: design@sofer.com.cn</text>
<text x="36" y="170.6">Tel : +86 21 - 6482 6908</text>
<text x="62.8" y="172.4">DATE:</text>
<text x="68.1" y="172.4">2013.06.07</text>
<text x="90.4" y="170.6">PROJECT NUMBER:</text>
<text x="111.9" y="170.6">REV</text>
</g>
<text font-size="1.5" x="205" y="55.2">63 mil</text>
<text font-size="1.2" x="205.1" y="56.2">+/-10%</text>
</svg>
